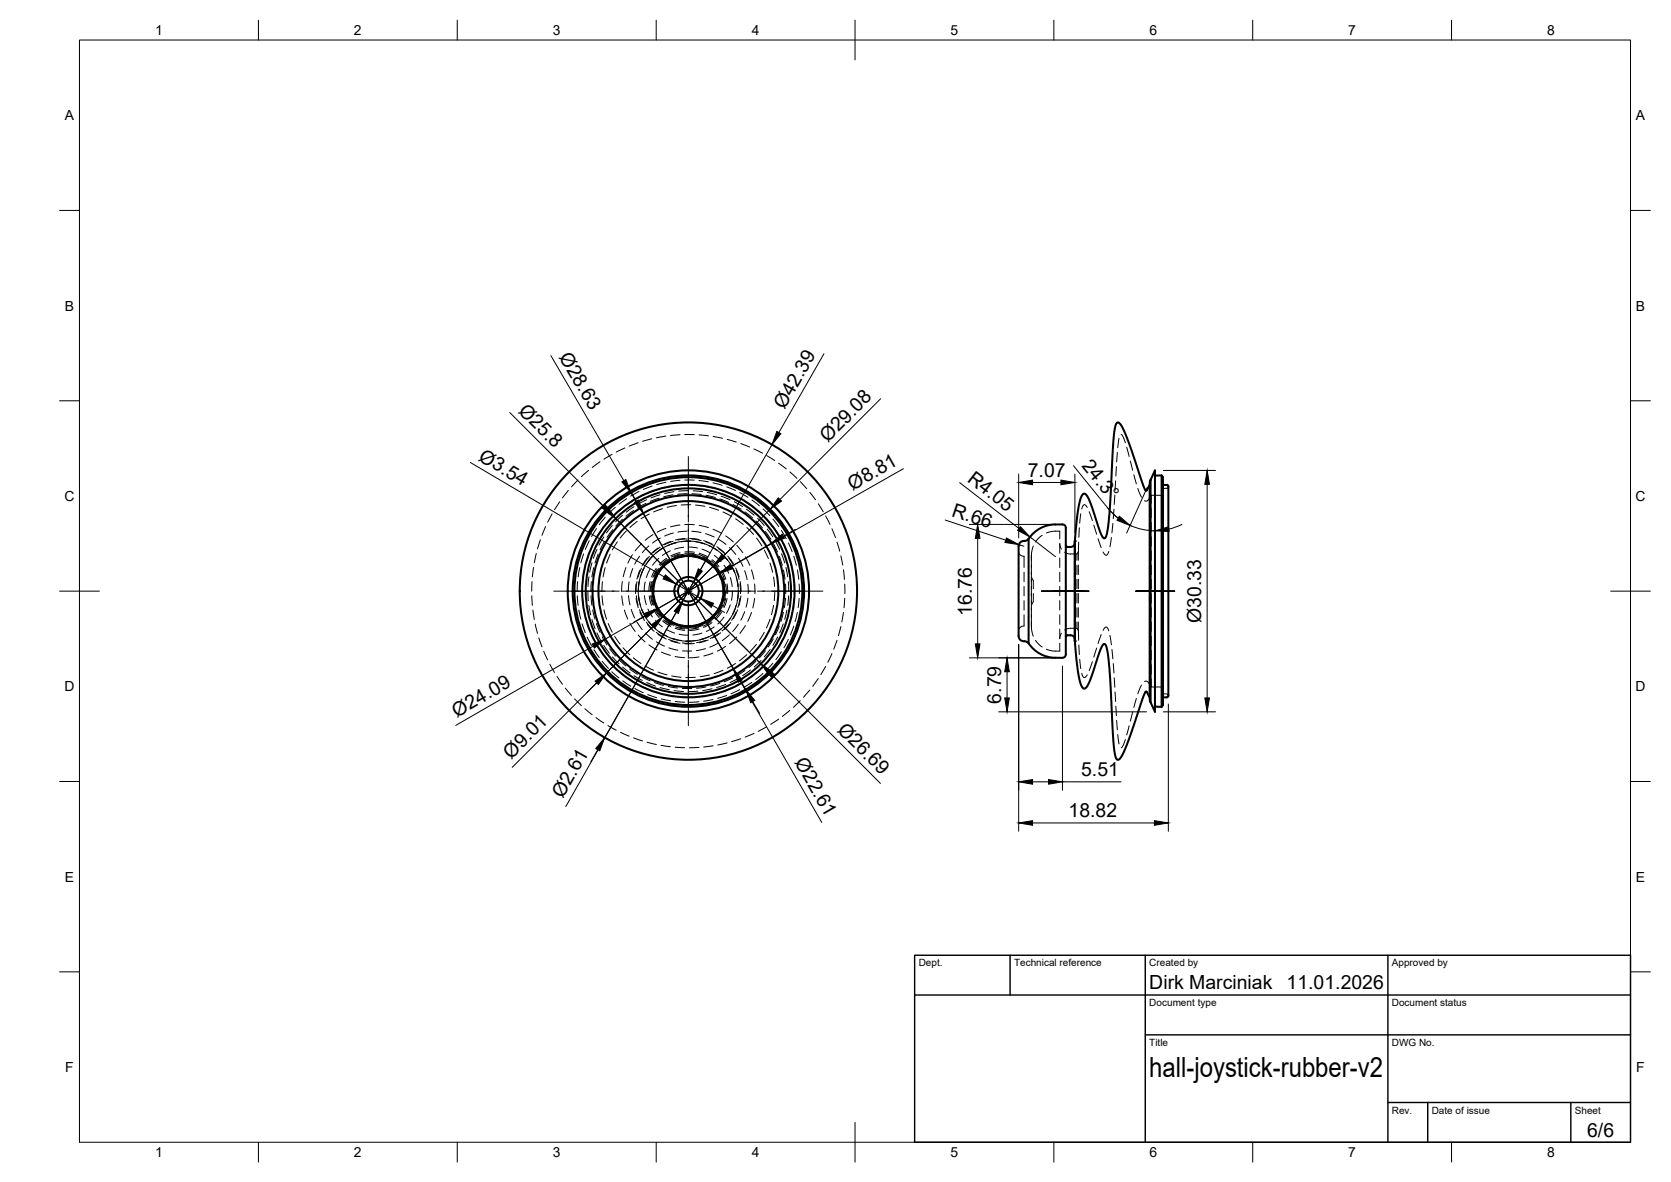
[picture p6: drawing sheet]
<svg xmlns="http://www.w3.org/2000/svg" width="420mm" height="297mm" viewBox="0 0 420 297" stroke-linecap="round" stroke-linejoin="round" font-family="sans-serif">
<!-- layer: Hidden -->
<g fill="none" stroke="#000" stroke-width=".25">
<path d="M148 118.2l-1.8 1.6M150.9 116l-2 1.5M153.9 114.2l-2.1 1.2M157.1 112.6l-2.1 1M160.4 111.3l-2.2 .8M163.9 110.3l-2.3 .6M167.4 109.6l-2.3 .4M169.2 119.8l-2.3 .4M171 109.2l-2.4 .2M172.2 109.2h2.4M172.8 119.5l-2.4 .2M174 119.6l2.3 .1"/>
<path d="M175.8 109.3l2.3 .2M177.5 119.9l2.4 .5M179.3 109.7l2.4 .4M182.8 110.4l2.3 .7M186.3 111.5l2.2 .8M189.6 112.8l2.1 1.1M192.8 114.5l2 1.2M195.8 116.4l1.9 1.4M198.6 118.6l1.8 1.6M280.7 117.3l-.1 2.3M280.9 113.7l-.1 2.4M281.4 110.2l-.3 2.3"/>
<path d="M281.9 109.2l.5 .6 .6 1.5M283.3 112.4l.6 2.3M284.2 115.9l.6 2.3M285.1 119.3l.6 2.3M134.9 139.1l-.6 2.3M135.9 135.6l-.8 2.3M137.2 132.3l-.9 2.2M138.8 129.1l-1.1 2.1M140.7 126.1l-1.3 2M142.9 123.2l-1.5 1.9M145.3 120.6l-1.6 1.8M145.6 139.2l-.7 2.3"/>
<path d="M146.7 139.2l-.7 2.3M147 135.9l-1 2.2M148.1 139.3l-.7 2.2M148.2 135.9l-1 2.2M148.7 132.8l-1.2 2M149.6 136l-1.1 2.2M150 132.8l-1.3 2.1M150.1 138.1l-.9 2.2M150.4 139.2l-.8 2.3M150.8 129.9l-1.4 1.9M151.4 133l-1.2 2M151.8 134.9l-1.2 2.1"/>
<path d="M152 136l-1.1 2.2M152.2 130l-1.5 1.9M153.3 127.3l-1.7 1.7M153.4 139.3l-.9 2.2M153.7 130.2l-1.6 1.8M154 132l-1.5 1.9M154.1 133.1l-1.5 1.9M154.7 127.5l-1.7 1.6M155.2 136.2l-1.2 2M156.1 125l-1.9 1.5M156.3 127.8l-1.7 1.6M156.5 130.5l-1.7 1.7"/>
<path d="M156.5 129.5l-1.7 1.6M157.5 133.4l-1.6 1.8M157.6 125.3l-1.9 1.4M159 139.4l-1.1 2.1M159.1 123.1l-2.1 1.3M159.2 125.8l-1.9 1.3M159.3 128.3l-1.9 1.4M159.4 127.3l-1.9 1.4M160.2 131l-1.8 1.6M160.7 123.5l-2.1 1.2M160.8 139.8l-1.2 2M161.3 136.6l-1.6 1.8"/>
<path d="M162.3 121.6l-2.2 1M162.4 124.1l-2.1 1.1M162.4 126.5l-2.1 1.1M162.6 125.6l-2.2 1.1M163.2 137.2l-1.7 1.7M163.3 129.2l-2.1 1.2M163.3 139.8l-1.4 1.9M164 139.9l-1.5 1.8M164 122.1l-2.2 .9M164 139.9l-1.5 1.9M164.2 134.4l-2 1.4M165.4 137.7l-1.8 1.6"/>
<path d="M165.7 120.5l-2.3 .7M165.7 125.2l-2.2 .8M165.8 122.9l-2.3 .8M165.9 124.3l-2.2 .8M166 137.5l-1.9 1.5M166.1 135.2l-2 1.3M166.6 127.8l-2.3 .9M166.8 137.7l-2 1.4-1.6 1.7M166.8 137.7l-1.9 1.4M167.4 132.8l-2.2 1M167.4 121.2l-2.3 .6M167.9 137.1l2.2-.7-2.3 .7-2 1.2"/>
<path d="M168.6 138.4l-2 1.2M168.6 136.1l-2.2 1M169.2 124.4l-2.3 .4M169.2 122.2l-2.3 .4M169.2 136l-2.2 .9M169.3 133.9l-2.2 .8M169.5 123.6l-2.4 .4M170.1 127l-2.4 .5M171 138.9l-2.3 .8M171 131.9l-2.4 .5M171 120.7l-2.4 .3M171 139.2l-2.2 .8"/>
<path d="M171.9 139.3l-2.4 .6M171.9 137.5l-2.2 .5M172.1 135.3l-2.3 .4M172.2 138.7l2.4 .1M172.2 120.6l2.4 .1M172.2 131.8l2.4 .1M172.2 139.1h2.3M172.5 136h1.8l2.9 .7M172.8 139.8l-2.4 .4M172.8 135.5l-2.4 .2M172.8 121.9l-2.4 .2M172.8 133.5l-2.3 .2"/>
<path d="M172.8 124.1l-2.4 .1M173.1 123.3l-2.4 .1M173.1 139.2l2.4 .3M173.1 137.5l2.3 .2M173.4 135.3l2.4 .3M173.7 136l-2.4 .2M173.7 136l-2.4 .1-2.3 .6M173.7 126.8l-2.4 .1M173.9 133.5l2.4 .3M174 135.5l2.3 .4M174 121.9l2.3 .2M174 124.1l2.3 .2"/>
<path d="M174 139.9l2.4 .5M174.3 123.3l2.4 .3M174.9 136.1l2.3 .6M174.9 126.9l2.3 .3M175.7 139.4l2.1 .9M175.7 120.8l2.4 .3M175.8 139l2.2 1M175.8 132l2.3 .6M176 136.3l2.3 .8M176.5 138l2.1 .9M176.7 139.9l2.1 1.2M176.9 135.9l2.3 .9"/>
<path d="M177.4 134.1l2.2 .8M177.5 136.2l2.1 1M177.5 122.3l2.3 .5M177.5 124.5l2.4 .5M177.8 123.7l2.4 .6M178.3 137.1l2.1 1.2M178.4 127.5l2.3 .7M179.3 121.3l2.3 .7M179.3 133l2.2 1.1M179.4 137.7l1.9 1.4M179.6 139.6l1.7 1.5M180.2 137.4l1.9 1.5"/>
<path d="M180.6 135.5l1.9 1.3M180.6 137.8l1.9 1.6M181 123.1l2.2 .8M181 125.4l2.2 .8M181 120.7l2.3 .7M181.3 139.1l1.6 1.7M181.3 139.1l1.7 1.7M181.3 124.7l2.3 .9M181.8 128.7l2.1 1.1M182.2 139.9l1.7 2.3 .8 1.7-1.1-2.1M182.5 134.7l1.9 1.5M182.7 122.4l2.2 .9"/>
<path d="M183 139.7l1.4 2M183.4 137.6l1.6 1.7M184.3 126.8l2.1 1.2M184.3 124.4l2.1 1.1M184.4 121.8l2.1 1.1M184.6 126.1l2.1 1.2M185 130.4l1.9 1.4M185.3 137l1.5 1.9M186 123.8l2.1 1.2M187.3 128.6l1.9 1.5M187.4 126.1l2 1.4M187.4 139.9l1.1 2.2"/>
<path d="M187.6 123.4l2 1.3M187.7 128l1.9 1.5M187.8 132.6l1.7 1.7M189.1 125.7l1.8 1.4M190.1 130.9l1.6 1.8M190.2 135.2l1.4 2M190.3 128.2l1.7 1.6M190.5 130.3l1.7 1.7M190.6 125.4l1.8 1.5M191.9 127.9l1.6 1.7M192.2 138.2l1 2.2M192.5 133.6l1.3 1.9"/>
<path d="M192.8 130.7l1.6 1.8M192.9 133l1.4 1.9M193.3 127.7l1.6 1.8M194.4 130.5l1.4 1.8M194.4 136.6l1.1 2.1M194.9 135.9l1.1 2.2M195.1 133.5l1.2 2M195.7 130.4l1.4 1.9M196 139.8l.7 2.3M196.5 133.3l1.2 2.1M196.5 139.2l.8 2.2M196.8 136.6l1 2.1"/>
<path d="M197.7 133.3l1.2 2.1M198.2 136.4l1 2.2M198.2 139.8l.7 2.3M199.4 136.4l.9 2.2M199.6 139.8l.6 2.3M200.7 139.8l.7 2.3M201.2 121l1.6 1.8M203.6 123.7l1.5 1.9M205.8 126.6l1.2 2M207.6 129.7l1.1 2.1M209.2 132.9l.9 2.2M210.5 136.2l.6 2.3"/>
<path d="M211.4 139.7l.5 2.3M256.1 139l.6 .6 .8 .2v2.8M259.3 139.6v1.2M259.8 137.2l-.4 1.7-.1 3.7M262.1 134.5l-1 .8-.7 .9M263.1 133.9l1.7-.4h1.7v2M266.5 136.6v2.4M266.5 136.6l.4 1.4M267.7 138.8l.1 .1a4.5 4.5 0 0 0 3 .3M270.8 139.2v1.6M271.1 138.6v2.2M271.1 138.6l-.3 .6"/>
<path d="M271.2 136.2l-.1 2.4M271.4 132.6l-.1 2.4M271.8 129.1l-.3 2.4M273.4 127.5l-.5-.6-.3-.1-.3 .3-.3 .8M273.9 128.6l.8 2.2M275 132l.7 2.2M276.1 135.4l.8 2.2M278.8 138.6l-.6 .9-.4-.2-.4-.6M279.4 135.1l-.3 2.3M279.8 131.5l-.2 2.4M280.1 128l-.2 2.4M280.3 124.4l-.1 2.4"/>
<path d="M280.5 120.8l-.1 2.4M286.1 122.8l.9 2.2M289.5 138.4v2.4M289.5 134.9v2.4M289.5 131.3v2.4M289.5 127.7v2.4M289.5 124.5v2M289.5 124.5l-1 1.3h-.7M289.5 124.5h2.9M292.4 136.6v2.4M292.4 133.1v2.4M292.4 129.5v2.4"/>
<path d="M292.4 125.9v2.4M293.8 122.3l-.4 .4-1 .1v1.9M133.7 149.7l.2 2.4M133.8 146.2l-.1 2.4M134 153.3l.3 2.4M134.2 142.6l-.3 2.4M134.6 156.8l.5 2.4M144.1 149.7l.2 2.4M144.1 146.2l-.1 2.4M144.4 153.3l.5 2.3M144.7 142.6l-.4 2.4M145.2 149.7l.2 2.4"/>
<path d="M145.2 156.8l.8 2.2M145.2 146.2l-.1 2.4M145.5 153.3l.5 2.3M145.8 142.6l-.4 2.4M146.4 156.8l.8 2.2M146.5 149.7l.2 2.4M146.5 146.2l-.1 2.4M146.8 153.3l.6 2.3M147.1 142.7l-.4 2.3M147.7 156.7l.8 2.2M147.8 148.6l.1 2.4M148.1 145l-.3 2.4"/>
<path d="M148.1 152.2l.4 2.3M148.6 149.7l.2 2.4M148.7 146.2l-.1 2.4M148.8 141.4l-.5 2.4M148.8 155.7l.8 2.3M149 153.3l.6 2.3M149.3 142.6l-.5 2.4M150 156.7l.9 2.2M150.1 159.1l1.1 2.1M151.4 149.7l.2 2.4M151.5 146.2l-.2 2.4M151.9 153.3l.6 2.3"/>
<path d="M152.2 142.6l-.6 2.4M152.9 156.7l1 2.2M154.6 159.9l1.3 2M156.3 149.7l.4 2.4M156.5 146.1l-.2 2.5M157 153.3l.8 2.3M157.4 142.6l-.7 2.4M158 149.7l.4 2.3M158.2 146.2l-.2 2.4M158.4 156.7l1.3 2M158.7 153.1l.9 2.2M159.1 142.9l-.7 2.2"/>
<path d="M159.9 146.8l-.1 2.4M159.9 150.4l.6 2.3M160 149.7l.4 2.4M160.1 156.3l1.4 1.9M160.2 146.2l-.2 2.4M160.5 159.6l1.7 1.7M160.5 148.6l.2 2.3M160.7 146.2l-.2 2.4 .3-2.4M160.8 153.2l1.1 2.1M160.9 143.3l-.8 2.3M160.9 153.8l1.2 2.2M161 152.1l.9 2.2"/>
<path d="M161 152.1l-.4-2.4 .4 2.4M161.3 142.8l-.9 2.2M161.4 153.2l1.1 2.1M161.9 142.8l-.9 2.2-.5 2.4M161.9 142.8l-.9 2.2M162 149.7l.5 2.3M162.2 146.2l-.2 2.4M162.3 159.1l1.8 1.5M162.5 141.8l-1.1 2.1M162.5 155.4l1.5 1.9M162.5 156.3l1.6 1.8M162.8 140.2l-1.4 2"/>
<path d="M162.8 156.9l1.7 1.8M162.9 153l1.2 2.1M163.2 156.3l1.6 1.7-1.6-1.7M163.2 149.7l.6 2.4M163.4 143l-.9 2.1M163.5 146.1l-.3 2.5M163.6 149.7l.5 2.3M163.8 146.2l-.3 2.4M163.8 149.8l.6 2.3M164 146.1l-.3 2.5M164.3 153.2l1.4 2M164.4 149.7l.7 2.4"/>
<path d="M164.6 153.1l1.4 1.9M164.7 146.1l-.4 2.5M164.8 156l1.7 1.5M164.8 158.1l2 1.4M165 153.2l1.5 1.9M165 142.8l-1.2 2.2M165 158.9l2 1.3M165.3 143l-1.2 2.1M165.4 159.4l2.1 1.2M165.7 153.2l1.5 1.8M165.7 142.9l-1.3 2.1M165.7 140.3l-1.6 1.7"/>
<path d="M165.8 158.8l2 1.2zM166.4 142.9l-1.3 2.1M166.6 156l2 1.4M166.8 155.8l2 1.3M167.4 155.9l2.1 1.3M167.5 158.2l2.1 .9M167.6 140.3l-1.8 1.6M167.8 140.6l-1.8 1.5M168.2 155.8l2.1 1.1M168.4 140.5l-1.9 1.5M169.2 140.7l-2 1.4M169.8 157.9l2.3 .5"/>
<path d="M169.9 157.6l2.3 .5M170.6 157.6l2.5 .3M170.8 159.4l2.3 .2M171.5 157.2l2.5 .1M175.7 157.7l-2.3 .4M175.8 158.1l-2.4 .3M176.5 159.1l-2.3 .5M176.6 157.2l-2.3 .6M177.4 156.1l-2.2 .9M177.4 141l2 1.5M178.8 156.2l-2 1.2M178.8 140.9l1.7 1.7"/>
<path d="M179 156.5l-2.1 1.2M179 140.7l1.8 1.7M179.6 157.5l-2 1.2M179.7 155.2l-2 1.4M179.7 142l1.5 1.9M180.1 153.7l-1.7 1.8M180.1 143.4l1.2 2.2M180.4 158.8l-2.1 1.2M180.6 159.3l-2 1.2M181.2 143.5l1 2.2M181.2 153.6l-1.5 1.8M181.2 159l-2 1.3"/>
<path d="M181.3 158.1l-2 1.4M181.5 153.8l-1.5 1.9M181.5 143.3l1 2.3M181.6 146.8l.2 2.4M181.6 150.4l-.8 2.3M181.7 145l.6 2.3M181.7 152.1l-1.2 2.1M182 155.1l-1.5 1.7M182.1 142l1.1 2M182.4 148.6l-.3 2.4M182.5 146.8l.1 2.3M182.5 150.3l-.8 2.3"/>
<path d="M182.8 146.7l.1 2.5M182.8 150.4l-.7 2.3M183 156.3l-1.3 1.4-2.4 1.7M183.2 156.9l-1.6 1.6M183.3 140.3l1.3 2M183.4 159.5l-1.8 1.5M183.6 155.3l-1.5 1.9M183.6 145.1l.5 2.3M183.6 152l-.9 2.1M183.6 155.4l-1.4 1.9M183.7 156.4l-1.6 1.8M184.2 148.6l-.3 2.3"/>
<path d="M184.3 142.8l.7 1.7 .5 2.9-.3-2.4M184.8 153.2l-1.1 2.1M185 142.7l.8 2.3M185.1 143.3l.7 2.3M185.1 153.8l-1.1 2.1M185.1 152.1l-.9 2.2zM185.4 150.9l.2-2.3-.2 2.3M185.4 146.2l.3 2.4M185.5 153.3l-1.1 2.1M185.6 149.7l-.5 2.4M185.7 156.9l-1.5 1.8M185.7 140.3l1.1 2"/>
<path d="M186.1 146.8l.1 2.4M186.1 150.4l-.6 2.3M186.1 146.2l.2 2.4M186.3 149.7l-.5 2.4M187.2 143.4l.7 2.3M187.2 153.7l-.9 2.2M187.4 157.2l-1.4 2M188 146.8l.1 2.3M188 150.3l-.4 2.3M189 143.2l.6 2.3M189 153.9l-1 2.3M189.7 146.8l.1 2.4"/>
<path d="M189.7 150.4l-.4 2.4M192.2 158.9l-1.3 2M193.6 141.5l.7 2.3M193.6 155.6l-.9 2.2M194.5 145l.3 2.4M194.5 152.1l-.5 2.4M194.8 148.6l-.1 2.3M195.9 157.3l-.9 2.2M196.9 156.8l-.9 2.2M197 143.2l.4 2.4M197 153.9l-.7 2.3M197.5 146.8l.1 2.4"/>
<path d="M197.5 150.4l-.3 2.3M197.6 142.6l.5 2.4M197.9 153.3l-.6 2.3M198.2 146.2l.1 2.4M198.2 157.3l-.8 2.2M198.3 149.7l-.2 2.4M199.2 143.3l.4 2.3M199.2 153.9l-.6 2.3M199.6 157.4l-.9 2.2M199.7 146.8v2.4M199.7 150.4l-.3 2.3M200.5 143.2l.4 2.4"/>
<path d="M200.5 153.9l-.6 2.3M200.7 157.4l-.8 2.2M200.9 146.8l.1 2.4M200.9 150.4l-.2 2.3M201.6 143.2l.3 2.4M201.6 153.9l-.5 2.3M202 146.8l.1 2.4M202 150.4l-.2 2.3M211.4 157.4l-.6 2.4M212.1 143.2l.2 2.4M212.1 153.9l-.4 2.4M212.4 146.8v2.4"/>
<path d="M212.4 150.4l-.2 2.3M257.5 154.5v2.8l-.8 .2-.6 .6M257.5 150.9v2.4M257.5 147.4v2.3M257.5 143.8v2.4M259.3 145l.5 .9v2.1M259.3 154.5l.1 3.7 .4 1.7M259.3 150.9v2.4M259.3 147.4v2.3M259.3 143.8v2.4M259.3 156.3v1.2M259.3 152.7v2.4"/>
<path d="M259.3 149.1v2.4M259.3 145.6v2.4M259.3 142v2.4M259.8 149.1v2.1l-.5 .9M266.5 158.1v2.4M266.5 154.5v2.4M266.5 150.9v2.4M266.5 147.4v2.3M266.5 143.8v2.4M266.5 140.2v2.4M266.9 159.1l-.4 1.4M270.8 156.3v1.6"/>
<path d="M270.8 152.7v2.4M270.8 149.1v2.4M270.8 145.6v2.4M270.8 142v2.4M270.8 157.9a4.5 4.5 0 0 0-3 .3l-.1 .1M270.8 157.9l.3 .6M271.1 156.3v2.2M271.1 152.7v2.4M271.1 149.1v2.4M271.1 145.6v2.4M271.1 142v2.4M271.1 158.5l.1 2.4"/>
<path d="M276.9 159.5l-.8 2.2M277.4 158.4l.4-.6 .4-.2 .6 .9M279.1 159.7l.3 2.3M289.5 159.9v2.3M289.5 156.3v2.4M289.5 152.7v2.4M289.5 149.1v2.4M289.5 145.6v2.4M289.5 142v2.4M292.4 158.1v2.4M292.4 154.5v2.4M292.4 150.9v2.4"/>
<path d="M292.4 147.4v2.3M292.4 143.8v2.4M292.4 140.2v2.4M135.5 160.3l.8 2.3M136.7 163.7l1 2.1M138.2 166.9l1.2 2.1M140.1 170l1.3 2M142.1 172.9l1.6 1.8M144.5 175.6l1.7 1.7M146.5 160.1l1 2.2M147.1 178.1l1.8 1.5M147.6 160.1l1.1 2.1"/>
<path d="M148.1 163.3l1.3 2M149 160l1.1 2.1M149.3 163.3l1.4 1.9M150.1 166.3l1.5 1.8M150.8 163.1l1.3 1.9M151.4 166.2l1.6 1.8M151.4 160l1.2 2.1M151.8 162.2l1.4 2M152.4 168.9l1.8 1.7M152.9 166l1.6 1.7M153.3 163l1.5 1.9M153.8 168.8l1.8 1.6"/>
<path d="M154 165.1l1.7 1.7M155.1 171.3l1.9 1.4M155.4 168.5l1.8 1.5M155.6 165.8l1.8 1.6M156.5 167.6l1.9 1.5M156.6 171.1l2 1.3M156.7 162.8l1.6 1.7M158 173.4l2.1 1.1M158.2 170.7l2.1 1.2M158.3 168.1l2 1.3M159.2 165.3l2 1.4M159.4 169.8l2.1 1.2"/>
<path d="M159.6 173l2.1 1.1M161.2 175l2.2 .9M161.3 172.5l2.2 .9M161.3 170.1l2.2 1M162.2 167.4l2.1 1M162.6 171.5l2.2 .9M162.9 174.5l2.2 .8M163.2 162.1l2 1.3M164.5 176.3l2.3 .6M164.6 171.5l2.3 .7M164.6 173.8l2.3 .7M165 161.3l2.1 1.1"/>
<path d="M165.4 168.9l2.3 .7M166 172.8l2.3 .5M166.3 175.6l2.3 .5M166.3 163.9l2.3 .8M167.9 160l2.2 .8M168 177.1l2.4 .3M168 172.5l2.4 .4M168 174.7l2.4 .4M168.1 160.7l2.3 .7M168.2 162.8l2.2 .6M168.6 161.1l2.4 .5M168.9 169.9l2.4 .3"/>
<path d="M169 160.4l2.3 .6-2.4-.5M169.5 173.6l2.4 .2M169.8 165l2.3 .3M169.8 176.3l2.3 .2M171.3 161l2.4 .1M171.6 161.6h2.3M171.6 177.5l2.3 .1M171.6 173h2.3M171.6 175.2h2.3M171.6 163.6h2.3M174.6 161.7l-2.4 .1M174.8 161l-2.3 .1"/>
<path d="M174.8 161l-2.4 .1M174.8 170.2l-2.4 .1M175.5 173.7l-2.4 .1M175.7 176.3l-2.3 .2M175.8 165.1l-2.4 .2M176 160.7l2.3-.7-2.3 .8M177.2 160.4l-2.3 .6M177.4 163l-2.3 .5M177.4 160.9l-2.3 .6M177.5 174.8l-2.4 .3M177.5 177.2l-2.4 .3M177.5 172.6l-2.4 .4"/>
<path d="M178.1 160.8l-2.3 .7M178.4 169.6l-2.4 .5M179 173.1l-2.3 .5M179.3 175.8l-2.4 .4M179.3 164.1l-2.3 .8M180.6 161.6l-2.1 1M181 174l-2.4 .6M181 171.7l-2.3 .7M181 176.5l-2.3 .5M181.8 168.5l-2.3 .8M182.5 162.4l-2.1 1.2M182.5 172l-2.3 .8"/>
<path d="M182.7 174.8l-2.3 .7M184.3 170.4l-2.2 .9M184.3 172.7l-2.2 .9M184.4 175.3l-2.3 .8M184.9 166.7l-2 1.2M185.2 160.1l-1.8 1.6M185.7 170.4l-2.1 1.1M186 173.3l-2.2 1M187.3 168.5l-2 1.3M187.4 171l-2.1 1.2M187.6 173.7l-2.1 1.1M187.8 164.5l-1.9 1.6"/>
<path d="M188.7 168.4l-2 1.4M189 171.5l-2 1.2M190.1 166.2l-1.8 1.6M190.2 161.9l-1.6 1.8M190.3 168.9l-1.9 1.5M190.5 171.7l-1.9 1.4M191.4 166l-1.8 1.6M191.8 169.2l-1.8 1.6M192.4 163.5l-1.5 1.8M192.8 166.4l-1.6 1.7M193.3 169.4l-1.8 1.6M193.7 163.2l-1.5 1.9"/>
<path d="M194.3 166.7l-1.6 1.7M194.4 160.6l-1.2 2M195 163.6l-1.4 1.9M195.5 160.1l-1.2 2.1M195.7 166.8l-1.6 1.7M196.5 163.8l-1.4 1.9M196.8 160.6l-1.1 2.1M197.7 163.8l-1.3 2M198.2 160.7l-1.1 2.1M198.6 178.5l-1.9 1.5M199.4 160.7l-1 2.1M201.2 176.1l-1.7 1.6"/>
<path d="M203.6 173.4l-1.6 1.8M205.7 170.5l-1.4 2M207.6 167.5l-1.2 2M209.2 164.3l-1 2.1M210.5 160.9l-.9 2.2M260.4 160.9l1.6 1.7M266.5 161.7v1.9h-1.7l-1.7-.4M271.3 162.1l.1 2.4M271.5 165.7l.3 2.3M272 169.2l.3 .8 .3 .3 .3-.1 .5-.6M274.7 166.3l-.8 2.2M275.7 162.9l-.7 2.2"/>
<path d="M279.6 163.2l.2 2.4M279.9 166.8l.2 2.3M280.2 170.3l.1 2.4M280.4 173.9l.1 2.4M280.6 177.5l.1 2.3M284.8 178.9l-.6 2.3M285.7 175.5l-.6 2.3M287 172.2l-.9 2.2M287.8 171.3h.7l.9 1.3h3M289.5 170.6v2M289.5 167v2.4M289.5 163.4v2.4"/>
<path d="M292.4 172.4v2h1l.4 .4M292.4 168.8v2.4M292.4 165.2v2.4M292.4 161.7v2.3M149.9 180.3l1.9 1.4M152.8 182.3l2.1 1.2M156 184l2.2 1M159.3 185.4l2.3 .8M162.7 186.5l2.3 .6M166.2 187.3l2.4 .3M169.8 187.8l2.3 .1M175.7 187.8l-2.3 .1"/>
<path d="M179.3 187.4l-2.4 .3M182.8 186.7l-2.3 .5M186.2 185.7l-2.2 .7M189.6 184.3l-2.2 .9M192.7 182.7l-2.1 1.1M195.8 180.7l-2 1.3M280.8 181l.1 2.4M281.1 184.6l.3 2.4M283 185.9l-.6 1.4-.5 .6M283.9 182.4l-.6 2.3"/>
</g>
<!-- layer: Visible -->
<g fill="none" stroke="#000" stroke-width=".51">
<path d="M290.4 119.5h1.7a3.3 3.3 0 0 1 .3 2.4v53.3a3.3 3.3 0 0 1-.3 2.4M290.4 118.2v60.7l-1.1-2.4v-55.9zM292.1 119.5v58.1M256.5 136.3l.5-.3 1.2-.2 .4-.4v26.3l-.4-.4a1.84 1.84 0 0 1-2.1-1.2v-22.8zM258.6 135.4a8.4 8.4 0 0 1 9.1-3.4l.3 .6v31.2a1.09 1.09 0 0 1-.8 1.5 8.6 8.6 0 0 1-8.6-3.6M268 137l.4 .4M268.4 137.5h.8M270.3 136v25.1zM270.3 136v.4M270.3 136.4a1.07 1.07 0 0 1-1.1 1M289.1 121.9v53.3M289.1 121.9l-.7 1.3-.3 .1-.8-1.9-4.4-12.6-1.2-2.2-.5-.4h-.3l-.5 .9-.3 2.2-1.1 19.7-.4 3.9-.5 1.9-.3 .4-.2 .1-.6-.8-3.1-8.8-.6-1.2-.7-.5-.7 .7-.7 2.5-.9 8.8"/>
<path d="M289.1 121.1v.8M289.3 120.6l-.2 .4M292.4 121.9h.9M293.4 121.8l.4 .5M293.8 122.3v52.5M269.2 159.6l-1 .1-.2 .4M269.2 159.6a1.07 1.07 0 0 1 1.1 1.1M270.3 160.7l.4 5.3 .5 3.9 .6 2.2 .7 .9 .6-.2 .8-1.4 3.1-8.8 .6-.8 .2 .1 .3 .4 .5 1.9 .4 4 1.1 19.6 .3 2.2 .5 .9h.3l.5-.4 1.2-2.2 4.4-12.6 .8-1.9 .3 .1 .7 1.3M289.1 175.2v.9M289.1 176l.2 .5M290.4 177.6h1.7M293.8 174.8l-.2 .4h-1.2"/>
<circle cx="173.1" cy="148.5" r="28.6"/>
<circle cx="173.1" cy="148.5" r="29.1"/>
<circle cx="173.1" cy="148.5" r="42.4"/>
<circle cx="173.1" cy="148.5" r="22.6"/>
<circle cx="173.1" cy="148.5" r="2.61"/>
<circle cx="173.1" cy="148.5" r="3.5"/>
<circle cx="173.1" cy="148.5" r="8.8"/>
<circle cx="173.1" cy="148.5" r="24.1"/>
<circle cx="173.1" cy="148.5" r="25.8"/>
<circle cx="173.1" cy="148.5" r="26.7"/>
<circle cx="173.1" cy="148.5" r="30.3"/>
<circle cx="173.1" cy="148.5" r="9"/>
</g>
<g fill="#000">
<circle cx="270.3" cy="136" r=".25"/>
<circle cx="270.3" cy="161.1" r=".25"/>
</g>
<!-- layer: BORDER -->
<g fill="none" stroke="#000" stroke-width=".25">
<path d="M20 10.1h390v276.9h-390zM65 5.1v5M115 5.1v5M165 5.1v5M215 5.1v10M265 5.1v5M315 5.1v5M365 5.1v5M15 52.9h5M410 52.9h5M15 100.7h5M410 100.7h5"/>
<path d="M15 148.6h10M405 148.6h10M15 196.4h5M410 196.4h5M15 244.2h5M410 244.2h5M65 287v5M115 287v5M165 287v5M215 282.1v9.9M265 287v5M315 287v5"/>
<path d="M365 287v5"/>
</g>
<!-- layer: TITLEBLOCK -->
<path d="M230 240.1h180v46.9h-180zM230 250h180M254 240.1v9.9M288 240.1v46.9M349 240.1v46.9M288 260.1h122M349 277.1h61M359 277.1v9.9M395 277.1v9.9" fill="none" stroke="#000" stroke-width=".36"/>
<!-- layer: Smart Centers -->
<path d="M173.1 114.7v16.5M173.1 131.7v14.2M139.2 148.6h16.5M156.2 148.6h14.2M172.2 148.6h1.8M173.1 147.7v1.7M173.1 151.2v14.2M175.7 148.6h14.2M190.4 148.6h16.5M261.9 148.6h11.9M285.6 148.6h9.8M173.1 165.9v16.5" fill="none" stroke="#000" stroke-width=".25"/>
<!-- layer: FD_Dimensions -->
<g fill="none" stroke="#000" stroke-width=".25">
<path d="M138.5 89.4l18.4 31.4M207.2 88.9l-11.4 19.8M118.3 116.2l48.7 28.8M128.2 103.7l24.2 24.1M194.1 111.7l-51.8 91M221.4 100.2l-25.3 25.3M227.2 117.8l-43.4 24.7M256.1 119.1v16.1M269.9 117l8.7 10.8M270.3 119.1v14.8M292.5 118.2h13.1M149.2 124.7l2.5 2.5"/>
<path d="M154.2 129.7l37.7 37.7M158.3 122.9l1.7 3M158.6 123.8l28.9 49.5M161.8 129l22.6 39.1M193.6 128l-64.8 64.8M193.9 136.5l-41.7 24.1M200 133l-3 1.8M237.7 130.7l15.2 5M241.3 121.3l14.9 11.5M243.7 131.8h21.3M245.8 135.3v26.5M256.2 136.9l1.3 .4"/>
<path d="M259 134.9l6.4 5M259.6 121.2h7.2M278.6 127.8a15.2 15.2 0 0 0 11.8 5.6M278.7 127.8l2.5 2.4M288.4 122.5l-5.1 11.4M297.2 131.8l-3.3 1.2M303.5 121.7v53.7M162.4 154.7l-3.1 1.7M170 146.8l6.1 3.6M174.4 146.3l-2.6 4.5M179.1 152.1l3.1 1.8M180.7 144.2l-15.3 8.7"/>
<path d="M149.2 162.4l-34.6 19.9M186.1 171.2l20.5 35.5M189.3 176.3l1.7 3M193.8 169.3l27.6 27.6M243.7 165.3h21.3M251.1 178.9h37.2M253.2 168.8v6.6M256.1 161.9v47M267.1 167.4v31.2M292.5 178.9h13.1M293.8 176.9v32M150.3 188.4l-1.7 3"/>
<path d="M259.6 196.5h4.1M267.1 196.5h14.8M259.6 206.8h30.7"/>
</g>
<g fill="#000" stroke="#000" stroke-width=".25">
<path d="M195.3 108.4l1 .6-2.2 2.7zM151.3 127.6l.8-.8 2.1 2.9zM151.9 128.3l.9-.9 2 2.9zM156.4 121.1l1-.6 1.2 3.3zM159.5 126.2l1-.5 1.3 3.3zM181.5 139.3l.8 .8-2.8 2.1zM195.7 125.1l.8 .8-2.9 2.1zM193.9 136.5l2.8-2.3 .6 1.1zM245.8 131.8l.6 3.5h-1.2zM253.1 135.2l3.1 1.7-3.5-.6zM256.6 132.4l2.4 2.5-3.1-1.6zM256.1 121.2l3.5-.5v1.1z"/>
<path d="M266.8 120.7l3.5 .5-3.5 .6zM281.5 129.7l2.7 2.3-3.3-1.2zM290.4 133.4l3.4-1 .1 1.2zM303.5 118.2l.6 3.5h-1.2zM162.1 154.1l3.3-1.2-2.7 2.3zM163.8 157l2.9-2.1-2.1 2.9zM167.3 144.5l2.7 2.3-3.3-1.3zM171.8 150.8l-1.2 3.4-1.1-.6zM175.6 142.9l1 .6-2.2 2.8zM176.1 150.4l3.3 1.2-.6 1zM180.7 144.2l2.8-2.2 .6 1zM148.9 161.8l3.3-1.2-2.7 2.3z"/>
<path d="M149.6 171.2l2.9-2.1-2 2.9zM184.4 168.1l2.2 2.8-1 .6zM187.5 173.3l2.3 2.7-1 .6zM191.3 166.8l2.9 2.1-.8 .8zM191.9 167.4l2.9 2.1-.8 .8zM245.2 161.8h1.2l-.6 3.5zM252.6 175.4h1.2l-.6 3.5zM253.2 165.3l.6 3.5h-1.2zM302.9 175.4h1.2l-.6 3.5zM152 185.4l-1.2 3.3-1-.6zM256.1 196.5l3.5-.6v1.2zM263.7 195.9l3.4 .6-3.4 .6z"/>
<path d="M256.1 206.8l3.5-.6v1.2zM290.3 206.2l3.5 .6-3.5 .6z"/>
</g>
<text font-size="7" x="289" y="270.6">hall-joystick-rubber-v2</text>
<g font-size="4.9">
<text x="140.4" y="89.6" transform="rotate(60 140.4 89.6)">Ø28.63</text>
<text x="130.1" y="103.4" transform="rotate(45 130.1 103.4)">Ø25.8</text>
<text x="197.3" y="103.1" transform="rotate(-60 197.3 103.1)">Ø42.39</text>
<text x="208.2" y="111.3" transform="rotate(-45 208.2 111.3)">Ø29.08</text>
<text x="120.1" y="115.5" transform="rotate(31 120.1 115.5)">Ø3.54</text>
<text x="258.4" y="119.8">7.07</text>
<text x="271.8" y="117.1" transform="rotate(51 271.8 117.1)">24.3°</text>
<text x="214.4" y="123.3" transform="rotate(-30 214.4 123.3)">Ø8.81</text>
<text x="243" y="120.8" transform="rotate(38 243 120.8)">R4.05</text>
<text x="239.1" y="129.6" transform="rotate(18 239.1 129.6)">R.66</text>
<text x="244.4" y="154.8" transform="rotate(-90 244.4 154.8)">16.76</text>
<text x="302" y="156.6" transform="rotate(-90 302 156.6)">Ø30.33</text>
<text x="251.8" y="176.8" transform="rotate(-90 251.8 176.8)">6.79</text>
<text x="114.9" y="180.4" transform="rotate(-30 114.9 180.4)">Ø24.09</text>
<text x="210.3" y="183.6" transform="rotate(45 210.3 183.6)">Ø26.69</text>
<text x="128.6" y="190.9" transform="rotate(-45 128.6 190.9)">Ø9.01</text>
<text x="199.7" y="191.6" transform="rotate(60 199.7 191.6)">Ø22.61</text>
<text x="271.8" y="195">5.51</text>
<text x="141.5" y="200.9" transform="rotate(-60 141.5 200.9)">Ø2.61</text>
<text x="268.7" y="205.3">18.82</text>
<text x="289" y="248.5">Dirk Marciniak</text>
<text x="323.5" y="248.5">11.01.2026</text>
<text x="399.1" y="285.7">6/6</text>
</g>
<g font-size="3.5">
<text x="39" y="8.8">1</text>
<text x="89" y="8.8">2</text>
<text x="139" y="8.8">3</text>
<text x="189" y="8.8">4</text>
<text x="239" y="8.8">5</text>
<text x="289" y="8.8">6</text>
<text x="339" y="8.8">7</text>
<text x="389" y="8.8">8</text>
<text x="16.3" y="30.2">A</text>
<text x="411.3" y="30.2">A</text>
<text x="16.3" y="78">B</text>
<text x="411.3" y="78">B</text>
<text x="16.2" y="125.9">C</text>
<text x="411.2" y="125.9">C</text>
<text x="16.2" y="173.7">D</text>
<text x="411.2" y="173.7">D</text>
<text x="16.3" y="221.6">E</text>
<text x="411.3" y="221.6">E</text>
<text x="16.4" y="269.4">F</text>
<text x="411.4" y="269.4">F</text>
<text x="39" y="290.8">1</text>
<text x="89" y="290.8">2</text>
<text x="139" y="290.8">3</text>
<text x="189" y="290.8">4</text>
<text x="239" y="290.8">5</text>
<text x="289" y="290.8">6</text>
<text x="339" y="290.8">7</text>
<text x="389" y="290.8">8</text>
</g>
<g font-size="2.5">
<text x="231" y="242.9">Dept.</text>
<text x="255" y="242.9">Technical reference</text>
<text x="289" y="242.9">Created by</text>
<text x="350" y="242.9">Approved by</text>
<text x="289" y="252.8">Document type</text>
<text x="350" y="252.8">Document status</text>
<text x="289" y="262.9">Title</text>
<text x="350" y="262.9">DWG No.</text>
<text x="350" y="279.9">Rev.</text>
<text x="360" y="279.9">Date of issue</text>
<text x="396" y="279.9">Sheet</text>
</g>
</svg>
